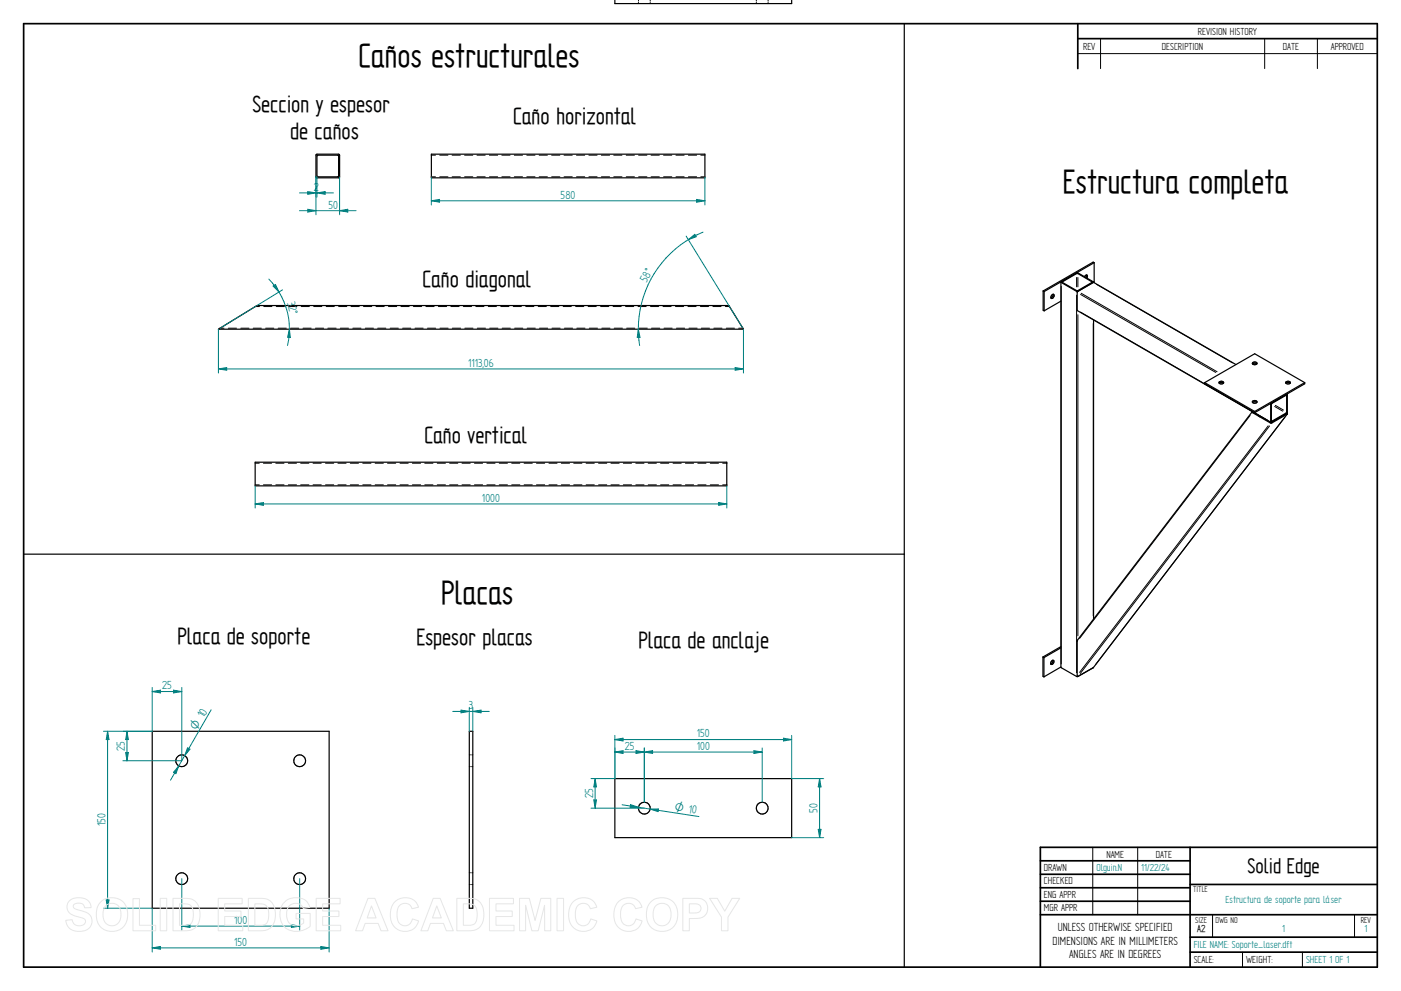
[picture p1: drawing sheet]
<svg xmlns="http://www.w3.org/2000/svg" width="594mm" height="420mm" viewBox="0 0 594 420" stroke-linecap="round" stroke-linejoin="round" font-family="sans-serif">
<g fill="none" stroke="#000" stroke-width=".72">
<path d="M10 10h574v400h-574zM457 10v19.1M457 16.4h127M504.6 359.2v50.8M584 359.2h-142.9v50.8M441.1 365h63.5M441.1 370.7h63.5M441.1 376.4h63.5M504.6 375h79.4M441.1 382.1h63.5M441.1 387.8h142.9M504.6 397.3h79.4"/>
<path d="M504.6 403.7h79.4"/>
</g>
<g fill="none" stroke="#000" stroke-width=".42">
<path d="M270.7 0v.5M270.7 1v.5M275.7 0v.5M275.7 1.1v.4M320.7 0v.5M320.7 1v.5M325.7 0v.5M325.7 1.1v.4M466.7 16.4v12.7M536.3 16.4v12.7M558.6 16.4v12.7M457 22.7h127"/>
<path d="M182.9 75h1.8M182.9 65.8h1.8M186.5 75h3.4M186.5 65.8h3.4M191.7 75h3.5M191.7 65.8h3.5M197 75h3.5M197 65.8h3.5M202.3 75h3.4M202.3 65.8h3.4M207.6 75h3.4M207.6 65.8h3.4"/>
<path d="M212.8 75h3.5M212.8 65.8h3.5M218.1 75h3.5M218.1 65.8h3.5M223.4 75h3.5M223.4 65.8h3.5M228.6 75h3.5M228.6 65.8h3.5M233.9 75h3.5M233.9 65.8h3.5M239.2 75h3.4M239.2 65.8h3.4"/>
<path d="M244.5 75h3.4M244.5 65.8h3.4M249.7 75h3.5M249.7 65.8h3.5M255 75h3.5M255 65.8h3.5M260.3 75h3.4M260.3 65.8h3.4M265.6 75h3.4M265.6 65.8h3.4M270.8 75h3.5M270.8 65.8h3.5"/>
<path d="M276.1 75h3.5M276.1 65.8h3.5M281.4 75h3.5M281.4 65.8h3.5M286.6 75h3.5M286.6 65.8h3.5M291.9 75h3.5M291.9 65.8h3.5M297.2 75h1.7M297.2 65.8h1.7M450.5 119.5v.3M456.5 117.6v4"/>
<path d="M457.1 117.6v4M463 119.5v.3M93.3 139.1h1.7M96.8 139.1h3.5M102.1 139.1h3.5M107.4 139.1h3.4M108.3 130h1.7M111.8 130h3.5M112.6 139.1h3.5M117.1 130h3.5M117.9 139.1h3.5M122.4 130h3.5"/>
<path d="M123.2 139.1h3.5M127.7 130h3.5M128.5 139.1h3.4M133 130h3.5M133.8 139.1h3.4M138.3 130h3.5M139 139.1h3.5M143.6 130h3.5M144.3 139.1h3.5M148.8 130h3.6M149.6 139.1h3.5M154.1 130h3.5"/>
<path d="M154.9 139.1h3.5M159.4 130h3.5M160.1 139.1h3.5M164.7 130h3.5M165.4 139.1h3.5M170 130h3.5M170.7 139.1h3.5M175.3 130h3.5M176 139.1h3.4M180.6 130h3.5M181.3 139.1h3.4M185.9 130h3.5"/>
<path d="M186.6 139.1h3.4M191.2 130h3.5M191.8 139.1h3.5M196.5 130h3.5M197.1 139.1h3.5M201.8 130h3.4M202.4 139.1h3.5M207 130h3.5M207.6 139.1h3.6M212.3 130h3.5M212.9 139.1h3.5M217.6 130h3.5"/>
<path d="M218.2 139.1h3.5M222.9 130h3.5M223.5 139.1h3.5M228.2 130h3.5M228.8 139.1h3.4M233.5 130h3.5M234.1 139.1h3.4M238.8 130h3.5M239.3 139.1h3.5M244.1 130h3.5M244.6 139.1h3.5M249.4 130h3.5"/>
<path d="M249.9 139.1h3.5M254.7 130h3.4M255.2 139.1h3.4M260 130h3.4M260.4 139.1h3.5M265.3 130h3.4M265.7 139.1h3.5M270.5 130h3.5M271 139.1h3.5M275.8 130h3.5M276.3 139.1h3.5M281.1 130h3.5"/>
<path d="M281.6 139.1h3.4M286.4 130h3.5M286.8 139.1h3.5M291.7 130h3.5M292.1 139.1h3.5M297 130h3.5M297.4 139.1h3.5M302.3 130h3.5M302.7 139.1h3.4M307.6 130h1.7M308 139.1h3.4M313.2 139.1h1.8"/>
<path d="M450 121.4v160.1M456.5 125.1v160.1M457.1 133.4v136.2M458.2 132.3l79.2 45.8M458.2 124.8l57.3 33.1M458.5 124.3l57.6 33.3M463.6 137.2v123.9M465 120.6l57.6 33.2M530.1 176.1l-72.3 94.6M533.8 176.1h.1M534.2 176.4h.1M538.5 171.2l.3 .2"/>
<path d="M539.1 178.4l.3 .2M540.5 172.3l3.4 2M540.8 171.9l3.4 2M544.7 175.8l-.1 .1M544.9 176.8l-80.3 105M545.3 167.6l.3 .2M108.2 196.4h1.7M111.7 196.4h3.5M117 196.4h3.4M122.3 196.4h3.4M127.5 196.4h3.5M132.8 196.4h3.4"/>
<path d="M138 196.4h3.5M143.3 196.4h3.5M148.5 196.4h3.5M153.8 196.4h3.5M159.1 196.4h3.5M164.3 196.4h3.5M169.6 196.4h3.5M174.9 196.4h3.4M180.1 196.4h3.5M185.4 196.4h3.5M190.7 196.4h3.4M195.9 196.4h3.5"/>
<path d="M201.2 196.4h3.4M206.5 196.4h3.4M211.7 196.4h3.5M217 196.4h3.4M222.2 196.4h3.5M227.5 196.4h3.5M232.8 196.4h3.4M238 196.4h3.5M243.3 196.4h3.5M248.5 196.4h3.5M253.8 196.4h3.5M259.1 196.4h3.4"/>
<path d="M264.3 196.4h3.5M269.6 196.4h3.5M274.9 196.4h3.4M280.1 196.4h3.5M285.4 196.4h3.5M290.7 196.4h3.4M295.9 196.4h3.5M301.2 196.4h3.5M306.4 196.4h1.8M537.8 180.6l-80 104.5M538.3 180.6l-80.2 104.9M108.2 205.6h1.7"/>
<path d="M111.7 205.6h3.5M117 205.6h3.4M122.3 205.6h3.4M127.5 205.6h3.5M132.8 205.6h3.4M138 205.6h3.5M143.3 205.6h3.5M148.5 205.6h3.5M153.8 205.6h3.5M159.1 205.6h3.5M164.3 205.6h3.5M169.6 205.6h3.5"/>
<path d="M174.9 205.6h3.4M180.1 205.6h3.5M185.4 205.6h3.5M190.7 205.6h3.4M195.9 205.6h3.5M201.2 205.6h3.4M206.5 205.6h3.4M211.7 205.6h3.5M217 205.6h3.4M222.2 205.6h3.5M227.5 205.6h3.5M232.8 205.6h3.4"/>
<path d="M238 205.6h3.5M243.3 205.6h3.5M248.5 205.6h3.5M253.8 205.6h3.5M259.1 205.6h3.4M264.3 205.6h3.5M269.6 205.6h3.5M274.9 205.6h3.4M280.1 205.6h3.5M285.4 205.6h3.5M290.7 205.6h3.4M295.9 205.6h3.5"/>
<path d="M301.2 205.6h3.5M306.4 205.6h1.8M199 320h.5M199 325h.4M200 325h.5M200 320h.5M463.4 359.2v28.6M482.4 359.2v28.6M199 370h.5M199 375h.4M200 375h.5M200 370h.5"/>
<path d="M514.2 387.9v9.4M574.4 387.9v9.4M526.9 403.7v6.3M552.3 403.7v6.3"/>
</g>
<g fill="none" stroke="#000" stroke-width=".51">
<path d="M260.7 0v1.5h75v-1.5M134.1 65.5h9.8v9.8h-9.8zM134.5 65.9h9v8.9h-9zM182.9 65.4h116v10h-116zM449.9 119.6l6.9-4 6.9 4M449.9 119.6v163.3l6.6 3.9h.6M449.9 119.6l6.6 3.9h.6M450.5 119.5l6.3-3.5 6.3 3.6-6.3 3.7-6.3-3.5zM459.9 117.3l.5-.6 .6-.1-.1 1.3M460.7 116.6l-.2 1M463.6 119.8l60.5 34.8M463.6 119.8l-6.5 3.7"/>
<path d="M463.7 119.6l-.1 .2M464 111.4v8.1l-.3 .1M464 111.4l-21.2 12.2M464 111.4l-.5-.3-21.2 12.3M92.6 139.6l16.4-10.1h200.1l6.1 10.1zM442.3 123.4l.5 .2M442.3 123.4v8.1l.5 .3M442.8 123.6v8.2M446 125.1l.6-.3a.96 .96 0 0 1 .3 1.2 .96 .96 0 0 1-1.2 .4zM446.5 124.8v.7l-.9 .8M449.9 127.7l-7.1 4.1M457.1 123.5l-.3 .5 .1 7.7 82 47.4"/>
<path d="M463.7 135.6v126.9M531.1 153.8a.92 .92 0 0 1 1.1-.4 .92 .92 0 0 1 .6 1l-1.1 .2-.6-.3zM531.1 154.3l1.2-.3 .6 .3M510.8 162.2v.5l21.2 12.3M510.8 162.2l21.2 12.3M517 162a.93 .93 0 0 1 1.1-.5 .93 .93 0 0 1 .6 1.1h-1.5zM517 162.5l1.1-.4 .7 .4M530.9 174.6l-73.9 96.7-.2 15 .3 .5M531 174.5l.1 .4 7.8 4.5 6.9-3.8M531.1 170.1a.93 .93 0 0 1 1.1-.4 .93 .93 0 0 1 .6 1l-1.4 .1zM531.1 170.6l1.2-.3 .6 .3M531.6 174.8l.1 .1"/>
<path d="M532 174.5v.5M538.6 178.9l.2 .1M539.1 179l-.2 .1M539.4 171l6.1-3.4v7.3l-6.3 3.7-.1-7.1zM545.2 162a.93 .93 0 0 1 1.2-.5 .93 .93 0 0 1 .6 1.1h-1.5zM545.3 162.5l1.1-.4 .7 .4M545.3 175.5l-6.2 3.5M545.7 167l.1 .1M545.8 175.2v.4M545.8 167.1v8l-6.7 3.9M545.8 167.1l-6.9 4v8M545.9 175.5l-82.3 107.6"/>
<path d="M553.2 162.2v.5l-21.2 12.3M553.2 162.2l-21.2-12.2-21.2 12.2M553.2 162.2l-21.2 12.3M108.2 196h200v10h-200zM442.2 278.6v8.1l.5 .3M442.2 278.6l.5 .2M442.7 278.8v8.2M446.4 280l-.2 1.1-.6 .4M449.9 274.2l-7.7 4.4M449.9 274.7l-7.2 4.1M446 280.2l.6-.2a.97 .97 0 0 1 .1 1.2 .97 .97 0 0 1-1.1 .3zM449.9 282.8l-7.2 4.2"/>
<path d="M463.6 283.1l-6.5 3.7M463.7 283l-.1 .1M64.6 310h75v75.1h-75zM199 310h1.5v75.1h-1.5zM260.7 330.1h75v25h-75z"/>
<circle cx="77.1" cy="322.5" r="2.5"/>
<circle cx="127.1" cy="322.5" r="2.5"/>
<circle cx="273.2" cy="342.6" r="2.5"/>
<circle cx="323.2" cy="342.6" r="2.5"/>
<circle cx="77.1" cy="372.5" r="2.5"/>
<circle cx="127.1" cy="372.5" r="2.5"/>
</g>
<g fill="#000">
<circle cx="531.1" cy="174.5" r=".25"/>
<circle cx="545.7" cy="175.2" r=".25"/>
</g>
<path d="M182.9 75v11.9M298.9 75v11.9M295.4 84.5l3.5 .6-3.5 .6z" fill="none" stroke="#008080" stroke-width=".42"/>
<path d="M295.4 84.5l3.5 .6-3.5 .6z" fill="#008080"/>
<path d="M182.9 85.1l3.5-.6v1.2z" fill="none" stroke="#008080" stroke-width=".42"/>
<path d="M182.9 85.1l3.5-.6v1.2z" fill="#008080"/>
<path d="M182.9 85.1h116M92.6 139.6v18.6M315.2 139.6v18.6M92.6 156.4l3.5-.6v1.2z" fill="none" stroke="#008080" stroke-width=".42"/>
<path d="M92.6 156.4l3.5-.6v1.2z" fill="#008080"/>
<path d="M311.7 155.8l3.5 .6-3.5 .6z" fill="none" stroke="#008080" stroke-width=".42"/>
<path d="M311.7 155.8l3.5 .6-3.5 .6z" fill="#008080"/>
<path d="M119.8 122.9l-26.5 16.2M122.7 139.6l.4 3.5-1.1-.1zM92.6 156.4h222.6" fill="none" stroke="#008080" stroke-width=".42"/>
<path d="M122.7 139.6l.4 3.5-1.1-.1z" fill="#008080"/>
<path d="M115.8 121.3l1-.7 1.5 3.2z" fill="none" stroke="#008080" stroke-width=".42"/>
<path d="M115.8 121.3l1-.7 1.5 3.2z" fill="#008080"/>
<path d="M114 118.3a30.2 30.2 0 0 1 7.9 28.2M291 100.1l24 39M291.9 101.6l2.7-2.2 .6 1z" fill="none" stroke="#008080" stroke-width=".42"/>
<path d="M291.9 101.6l2.7-2.2 .6 1z" fill="#008080"/>
<path d="M270.7 139.6l.7 3.4-1.2 .1z" fill="none" stroke="#008080" stroke-width=".42"/>
<path d="M270.7 139.6l.7 3.4-1.2 .1z" fill="#008080"/>
<path d="M298.1 98.4a44.5 44.5 0 0 0-26.9 48.1M108.2 206v9.4M108.2 213.7l3.5-.6v1.1zM308.2 206v9.4" fill="none" stroke="#008080" stroke-width=".42"/>
<path d="M108.2 213.7l3.5-.6v1.1z" fill="#008080"/>
<path d="M304.7 213.1l3.5 .6-3.5 .5z" fill="none" stroke="#008080" stroke-width=".42"/>
<path d="M304.7 213.1l3.5 .6-3.5 .5z" fill="#008080"/>
<path d="M134 75v8.6M134.4 74.6v9M134.4 81.8l3.5-.6v1.2zM108.2 213.7h200" fill="none" stroke="#008080" stroke-width=".42"/>
<path d="M134.4 81.8l3.5-.6v1.2z" fill="#008080"/>
<path d="M130.5 81.2l3.5 .6-3.5 .6z" fill="none" stroke="#008080" stroke-width=".42"/>
<path d="M130.5 81.2l3.5 .6-3.5 .6z" fill="#008080"/>
<path d="M134 75v16.1M144 75v16.1M127 81.8h14.4M144 89.3l3.5-.6v1.2z" fill="none" stroke="#008080" stroke-width=".42"/>
<path d="M144 89.3l3.5-.6v1.2z" fill="#008080"/>
<path d="M130.5 88.7l3.5 .6-3.5 .6z" fill="none" stroke="#008080" stroke-width=".42"/>
<path d="M130.5 88.7l3.5 .6-3.5 .6z" fill="#008080"/>
<path d="M127 89.3h24M64.6 293.2l3.5-.6v1.2zM64.6 291.5v18.5M77.1 291.5v31" fill="none" stroke="#008080" stroke-width=".42"/>
<path d="M64.6 293.2l3.5-.6v1.2z" fill="#008080"/>
<path d="M73.6 292.6l3.5 .6-3.5 .6z" fill="none" stroke="#008080" stroke-width=".42"/>
<path d="M73.6 292.6l3.5 .6-3.5 .6z" fill="#008080"/>
<path d="M64.6 293.2h12.5M77.1 372.5v21.9M127.1 372.5v21.9M77.1 392.6l3.5-.6v1.2z" fill="none" stroke="#008080" stroke-width=".42"/>
<path d="M77.1 392.6l3.5-.6v1.2z" fill="#008080"/>
<path d="M123.6 392l3.5 .6-3.5 .6z" fill="none" stroke="#008080" stroke-width=".42"/>
<path d="M123.6 392l3.5 .6-3.5 .6z" fill="#008080"/>
<path d="M64.6 385.1v18.5M77.1 392.6h50M139.6 385.1v18.5M64.6 401.9l3.5-.6v1.2z" fill="none" stroke="#008080" stroke-width=".42"/>
<path d="M64.6 401.9l3.5-.6v1.2z" fill="#008080"/>
<path d="M136.1 401.3l3.5 .6-3.5 .6z" fill="none" stroke="#008080" stroke-width=".42"/>
<path d="M136.1 401.3l3.5 .6-3.5 .6z" fill="#008080"/>
<path d="M52.1 310h12.5M53.8 310l.6 3.6h-1.1zM52.1 322.5h25M64.6 401.9h75" fill="none" stroke="#008080" stroke-width=".42"/>
<path d="M53.8 310l.6 3.6h-1.1z" fill="#008080"/>
<path d="M53.3 319.1h1.1l-.6 3.4z" fill="none" stroke="#008080" stroke-width=".42"/>
<path d="M53.3 319.1h1.1l-.6 3.4z" fill="#008080"/>
<path d="M43.9 310h20.7M45.6 310l.6 3.6h-1.2zM53.8 310v12.5M43.9 385.1h20.7" fill="none" stroke="#008080" stroke-width=".42"/>
<path d="M45.6 310l.6 3.6h-1.2z" fill="#008080"/>
<path d="M45 381.6h1.2l-.6 3.5z" fill="none" stroke="#008080" stroke-width=".42"/>
<path d="M45 381.6h1.2l-.6 3.5z" fill="#008080"/>
<path d="M45.6 310v75.1M89.5 300.9l-17.2 29.9M75.8 324.7l-1.2 3.3-1-.6z" fill="none" stroke="#008080" stroke-width=".42"/>
<path d="M75.8 324.7l-1.2 3.3-1-.6z" fill="#008080"/>
<path d="M79.5 317.1l1.1 .5-2.3 2.8z" fill="none" stroke="#008080" stroke-width=".42"/>
<path d="M79.5 317.1l1.1 .5-2.3 2.8z" fill="#008080"/>
<path d="M199 299.9v10.1M200.5 299.9v10.1M200.5 301.6l3.5-.5v1.1z" fill="none" stroke="#008080" stroke-width=".42"/>
<path d="M200.5 301.6l3.5-.5v1.1z" fill="#008080"/>
<path d="M195.5 301.1l3.5 .5-3.5 .6z" fill="none" stroke="#008080" stroke-width=".42"/>
<path d="M195.5 301.1l3.5 .5-3.5 .6z" fill="#008080"/>
<path d="M192 301.6h15.5M260.7 317.1v13M269.7 318.3l3.5 .6-3.5 .5zM273.2 317.1v23" fill="none" stroke="#008080" stroke-width=".42"/>
<path d="M269.7 318.3l3.5 .6-3.5 .5z" fill="#008080"/>
<path d="M260.7 318.9l3.5-.6v1.1z" fill="none" stroke="#008080" stroke-width=".42"/>
<path d="M260.7 318.9l3.5-.6v1.1z" fill="#008080"/>
<path d="M260.7 318.9h12.5M273.2 317.1v23M273.2 318.9l3.5-.6v1.1zM323.2 317.1v23" fill="none" stroke="#008080" stroke-width=".42"/>
<path d="M273.2 318.9l3.5-.6v1.1z" fill="#008080"/>
<path d="M319.7 318.3l3.5 .6-3.5 .5z" fill="none" stroke="#008080" stroke-width=".42"/>
<path d="M319.7 318.3l3.5 .6-3.5 .5z" fill="#008080"/>
<path d="M260.7 311.8v18.3M273.2 318.9h50M332.2 313l3.5 .6-3.5 .6zM335.7 311.8v18.3" fill="none" stroke="#008080" stroke-width=".42"/>
<path d="M332.2 313l3.5 .6-3.5 .6z" fill="#008080"/>
<path d="M260.7 313.6l3.5-.6v1.2z" fill="none" stroke="#008080" stroke-width=".42"/>
<path d="M260.7 313.6l3.5-.6v1.2z" fill="#008080"/>
<path d="M260.7 313.6h75M335.7 330.1h13.6M335.7 355.1h13.6M347 351.6h1.1l-.6 3.5z" fill="none" stroke="#008080" stroke-width=".42"/>
<path d="M347 351.6h1.1l-.6 3.5z" fill="#008080"/>
<path d="M347.5 330.1l.6 3.5h-1.1z" fill="none" stroke="#008080" stroke-width=".42"/>
<path d="M347.5 330.1l.6 3.5h-1.1z" fill="#008080"/>
<path d="M250.6 330.1h10.1M251.8 339.1h1.1l-.6 3.5zM347.5 330.1v25M250.6 342.6h22.6" fill="none" stroke="#008080" stroke-width=".42"/>
<path d="M383.4 10.1v399.9M10.2 234.9h373.2" fill="none" stroke="#000" stroke-width=".51"/>
<path d="M251.8 339.1h1.1l-.6 3.5z" fill="#008080"/>
<path d="M252.3 330.1l.6 3.5h-1.1z" fill="none" stroke="#008080" stroke-width=".42"/>
<path d="M252.3 330.1l.6 3.5h-1.1z" fill="#008080"/>
<path d="M252.3 330.1v12.5M263.8 341.2l32.6 5M267.4 341.2l3.4 1.1h-3.6z" fill="none" stroke="#008080" stroke-width=".42"/>
<path d="M267.4 341.2l3.4 1.1h-3.6z" fill="#008080"/>
<path d="M275.7 343h3.5l-.1 1.1z" fill="none" stroke="#008080" stroke-width=".42"/>
<path d="M275.7 343h3.5l-.1 1.1z" fill="#008080"/>
<g fill="none" stroke="#e6e6e6" stroke-width=".42">
<path d="M29.5 381.8a6.5 6.5 0 0 1 8.5 .8l.6 2.2-2.7 .1a2.7 2.7 0 0 0-2.1-2 2.7 2.7 0 0 0-2.7 1.1 1.87 1.87 0 0 0 2.1 1.8l1.4 .4a4.4 4.4 0 0 1 4 6.2 6.4 6.4 0 0 1-9.1 1.3l-1.2-1.8-.4-1.7 2.7-.3a2.94 2.94 0 0 0 2.6 2.6 2.94 2.94 0 0 0 3.1-1.9 2.67 2.67 0 0 0-2.9-1.8 4.9 4.9 0 0 1-5-4.3l.2-1.3zM42.7 382.4a6.9 6.9 0 0 1 8.3-.8 6.9 6.9 0 0 1 3 7.7 6.7 6.7 0 0 1-8 5.5 6.7 6.7 0 0 1-5.1-8.3 6.3 6.3 0 0 1 1.8-4.1zM44.7 384.2a3.9 3.9 0 0 1 4.6-.8 3.9 3.9 0 0 1 2 4.3 3.9 3.9 0 0 1-2.1 4.4 3.9 3.9 0 0 1-4.8-1.2 6.9 6.9 0 0 1 .3-6.7zM56.4 381h2.7v11.3h6.9v2.3h-9.6zM67.9 380.9h2.8v13.7h-2.8zM73.4 380.9h5a5.9 5.9 0 0 1 6.4 7 5.9 5.9 0 0 1-6.3 6.7h-5.1zM76.1 383.2h1.9a3.4 3.4 0 0 1 4 3.9v1.2a3.2 3.2 0 0 1-3.8 4h-2.1zM92.5 380.9h10.2v2.3h-7.4v3h6.9v2.4h-6.9v3.7h7.6v2.3h-10.4zM105.3 380.9h5.1a5.9 5.9 0 0 1 6.4 7 5.9 5.9 0 0 1-6.3 6.7h-5.2zM108.1 383.2h1.8a3.4 3.4 0 0 1 4 3.9v1.2a3.2 3.2 0 0 1-3.8 4h-2zM120.7 382.4a7.3 7.3 0 0 1 9.6 .1l1.1 2.2-2.8 .5a3.8 3.8 0 0 0-4.6-2 3.8 3.8 0 0 0-2.5 4.4 4.3 4.3 0 0 0 2.3 4.5 4.3 4.3 0 0 0 5-.8v-1.7h-3.2v-2.3h5.9v5.4a8.1 8.1 0 0 1-11.7-.8 8.3 8.3 0 0 1 .9-9.5zM134.1 380.9h10.1v2.3h-7.4v3h6.9v2.4h-6.9v3.7h7.7v2.3h-10.4z"/>
<path d="M156 380.9h3l5.5 13.7h-2.9l-1.2-3.1h-5.6l-1.1 3.1h-2.9zM157.5 384.1l2 5.1h-3.8zM167.3 382.5a6 6 0 0 1 10.2 2.1l-2.8 .7a3.3 3.3 0 0 0-3.9-2.2 3.3 3.3 0 0 0-2.4 3.8 4.6 4.6 0 0 0 2.4 5.5 3.2 3.2 0 0 0 4.1-2.8l2.6 .8a6.1 6.1 0 0 1-7.2 4.3 6.1 6.1 0 0 1-4.8-6.8 7.7 7.7 0 0 1 1.8-5.4zM183.7 380.9h2.9l5.6 13.7h-2.9l-1.3-3.1h-5.5l-1.1 3.1h-2.9zM185.2 384.1l1.9 5.1h-3.7zM193.7 380.9h5a5.9 5.9 0 0 1 6.5 7 5.9 5.9 0 0 1-6.3 6.7h-5.2zM196.5 383.2h1.8a3.4 3.4 0 0 1 4 3.9v1.2a3.2 3.2 0 0 1-3.8 4h-2zM207.6 380.9h10.1v2.3h-7.4v3h6.9v2.4h-6.9v3.7h7.7v2.3h-10.4zM220.3 380.9h4.1l2.5 9.3 2.5-9.3h4.1v13.7h-2.5l-.1-10.8-2.7 10.8h-2.7l-2.6-10.8v10.8h-2.6zM236.2 380.9h2.8v13.7h-2.8zM242.9 382.5a6 6 0 0 1 10.2 2.1l-2.8 .7a3.3 3.3 0 0 0-3.9-2.2 3.3 3.3 0 0 0-2.4 3.8 4.6 4.6 0 0 0 2.4 5.5 3.2 3.2 0 0 0 4.1-2.8l2.6 .8a6.1 6.1 0 0 1-7.2 4.3 6.1 6.1 0 0 1-4.8-6.8 7.7 7.7 0 0 1 1.8-5.4zM262 382.5a6 6 0 0 1 10.2 2.1l-2.7 .7a3.3 3.3 0 0 0-3.9-2.2 3.3 3.3 0 0 0-2.4 3.8 4.6 4.6 0 0 0 2.4 5.5 3.2 3.2 0 0 0 4.1-2.8l2.6 .8a6.1 6.1 0 0 1-7.2 4.3 6.1 6.1 0 0 1-4.8-6.8 7.7 7.7 0 0 1 1.7-5.4z"/>
<path d="M276 382.4a6.9 6.9 0 0 1 8.3-.8 6.9 6.9 0 0 1 3 7.7 6.7 6.7 0 0 1-8.1 5.5 6.7 6.7 0 0 1-5-8.3 6.3 6.3 0 0 1 1.8-4.1zM278 384.2a3.9 3.9 0 0 1 4.6-.8 3.9 3.9 0 0 1 2 4.3 3.9 3.9 0 0 1-2.2 4.4 3.9 3.9 0 0 1-4.7-1.2 6.9 6.9 0 0 1 .3-6.7zM289.6 380.9h5.2a4.4 4.4 0 0 1 5.3 4.3 4.4 4.4 0 0 1-5.4 4.2h-2.4v5.2h-2.7zM292.3 383.2h1.9a2.11 2.11 0 0 1 2.5 .6 2.11 2.11 0 0 1 0 2.6 3.6 3.6 0 0 1-2.9 .7h-1.5zM300.9 380.9h3.3l3.1 5.4 3.1-5.4h3.3l-5 7.9v5.8h-2.8v-5.8z"/>
</g>
<g font-size="15.9">
<text x="152" y="28.3">Caños estructurales</text>
<text x="450.7" y="81.6">Estructura completa</text>
<text x="187" y="255.9">Placas</text>
</g>
<g font-size="11.1">
<text x="107.1" y="47.7">Seccion y espesor</text>
<text x="217.6" y="52.7">Caño horizontal</text>
<text x="123.1" y="59.1">de caños</text>
<text x="179.1" y="121.8">Caño diagonal</text>
<text x="180" y="187.7">Caño vertical</text>
<text x="75.3" y="273">Placa de soporte</text>
<text x="176.6" y="273.3">Espesor placas</text>
<text x="270.8" y="274.6">Placa de anclaje</text>
</g>
<text font-size="10.1" x="529" y="370.2">Solid Edge</text>
<g font-size="5.7">
<text x="448.6" y="394.8">UNLESS OTHERWISE SPECIFIED</text>
<text x="446.3" y="400.6">DIMENSIONS ARE IN MILLIMETERS</text>
<text x="453.3" y="406.4">ANGLES ARE IN DEGREES</text>
</g>
<g font-size="5.6" fill="#008080">
<text x="133.1" y="80.9">2</text>
<text x="139.3" y="88.4">50</text>
<text x="237.7" y="84.3">580</text>
<text x="274.2" y="119.8" transform="rotate(-61 274.2 119.8)">58°</text>
<text x="121.7" y="128.5" transform="rotate(74 121.7 128.5)">32°</text>
<text x="198.5" y="155.5">1113,06</text>
<text x="204.4" y="212.8">1000</text>
<text x="68.7" y="292.3">25</text>
<text x="198.8" y="300.8">3</text>
<text x="264.9" y="318">25</text>
<text x="295.4" y="318">100</text>
<text x="295.5" y="312.7">150</text>
<text x="53" y="318.3" transform="rotate(-90 53 318.3)">25</text>
<text x="251.5" y="338.5" transform="rotate(-90 251.5 338.5)">25</text>
<text x="346.7" y="344.7" transform="rotate(-90 346.7 344.7)">50</text>
<text x="44.8" y="350.3" transform="rotate(-90 44.8 350.3)">150</text>
<text x="99.3" y="391.8">100</text>
<text x="99.3" y="401">150</text>
</g>
<g font-size="5.4" fill="#008080">
<text x="83.4" y="309.8" transform="rotate(-60 83.4 309.8)">O 10</text>
<text x="285.9" y="343.7" transform="rotate(9 285.9 343.7)">O 10</text>
</g>
<g font-size="4.9">
<text x="507.9" y="14.7">REVISION HISTORY</text>
<text x="459.3" y="21">REV</text>
<text x="492.7" y="21">DESCRIPTION</text>
<text x="544" y="21">DATE</text>
<text x="564.3" y="21">APPROVED</text>
<text x="469.1" y="363.6">NAME</text>
<text x="490.1" y="363.6">DATE</text>
<text x="442.7" y="369.3">DRAWN</text>
<text x="442.7" y="375">CHECKED</text>
<text x="442.7" y="380.7">ENG APPR</text>
<text x="442.7" y="386.4">MGR APPR</text>
<text x="506.2" y="408.3">SCALE:</text>
<text x="528.4" y="408.3">WEIGHT:</text>
</g>
<g font-size="4.9" fill="#008080">
<text x="464.9" y="369.3">Olguin.N</text>
<text x="483.9" y="369.3">11/22/24</text>
<text x="519.7" y="382.9">Estructura de soporte para láser</text>
<text x="543.6" y="395.4">1</text>
<text x="578.6" y="395.4">1</text>
<text x="506.2" y="402">FILE NAME: Soporte_laser.dft</text>
<text x="553.8" y="408.4">SHEET 1 OF 1</text>
</g>
<text font-size="4.8" x="507.7" y="395.3">A2</text>
<g font-size="4.1">
<text x="505.9" y="378.3">TITLE</text>
<text x="506.9" y="391.1">SIZE</text>
<text x="515.4" y="391.1">DWG NO</text>
<text x="577" y="391.1">REV</text>
</g>
</svg>
